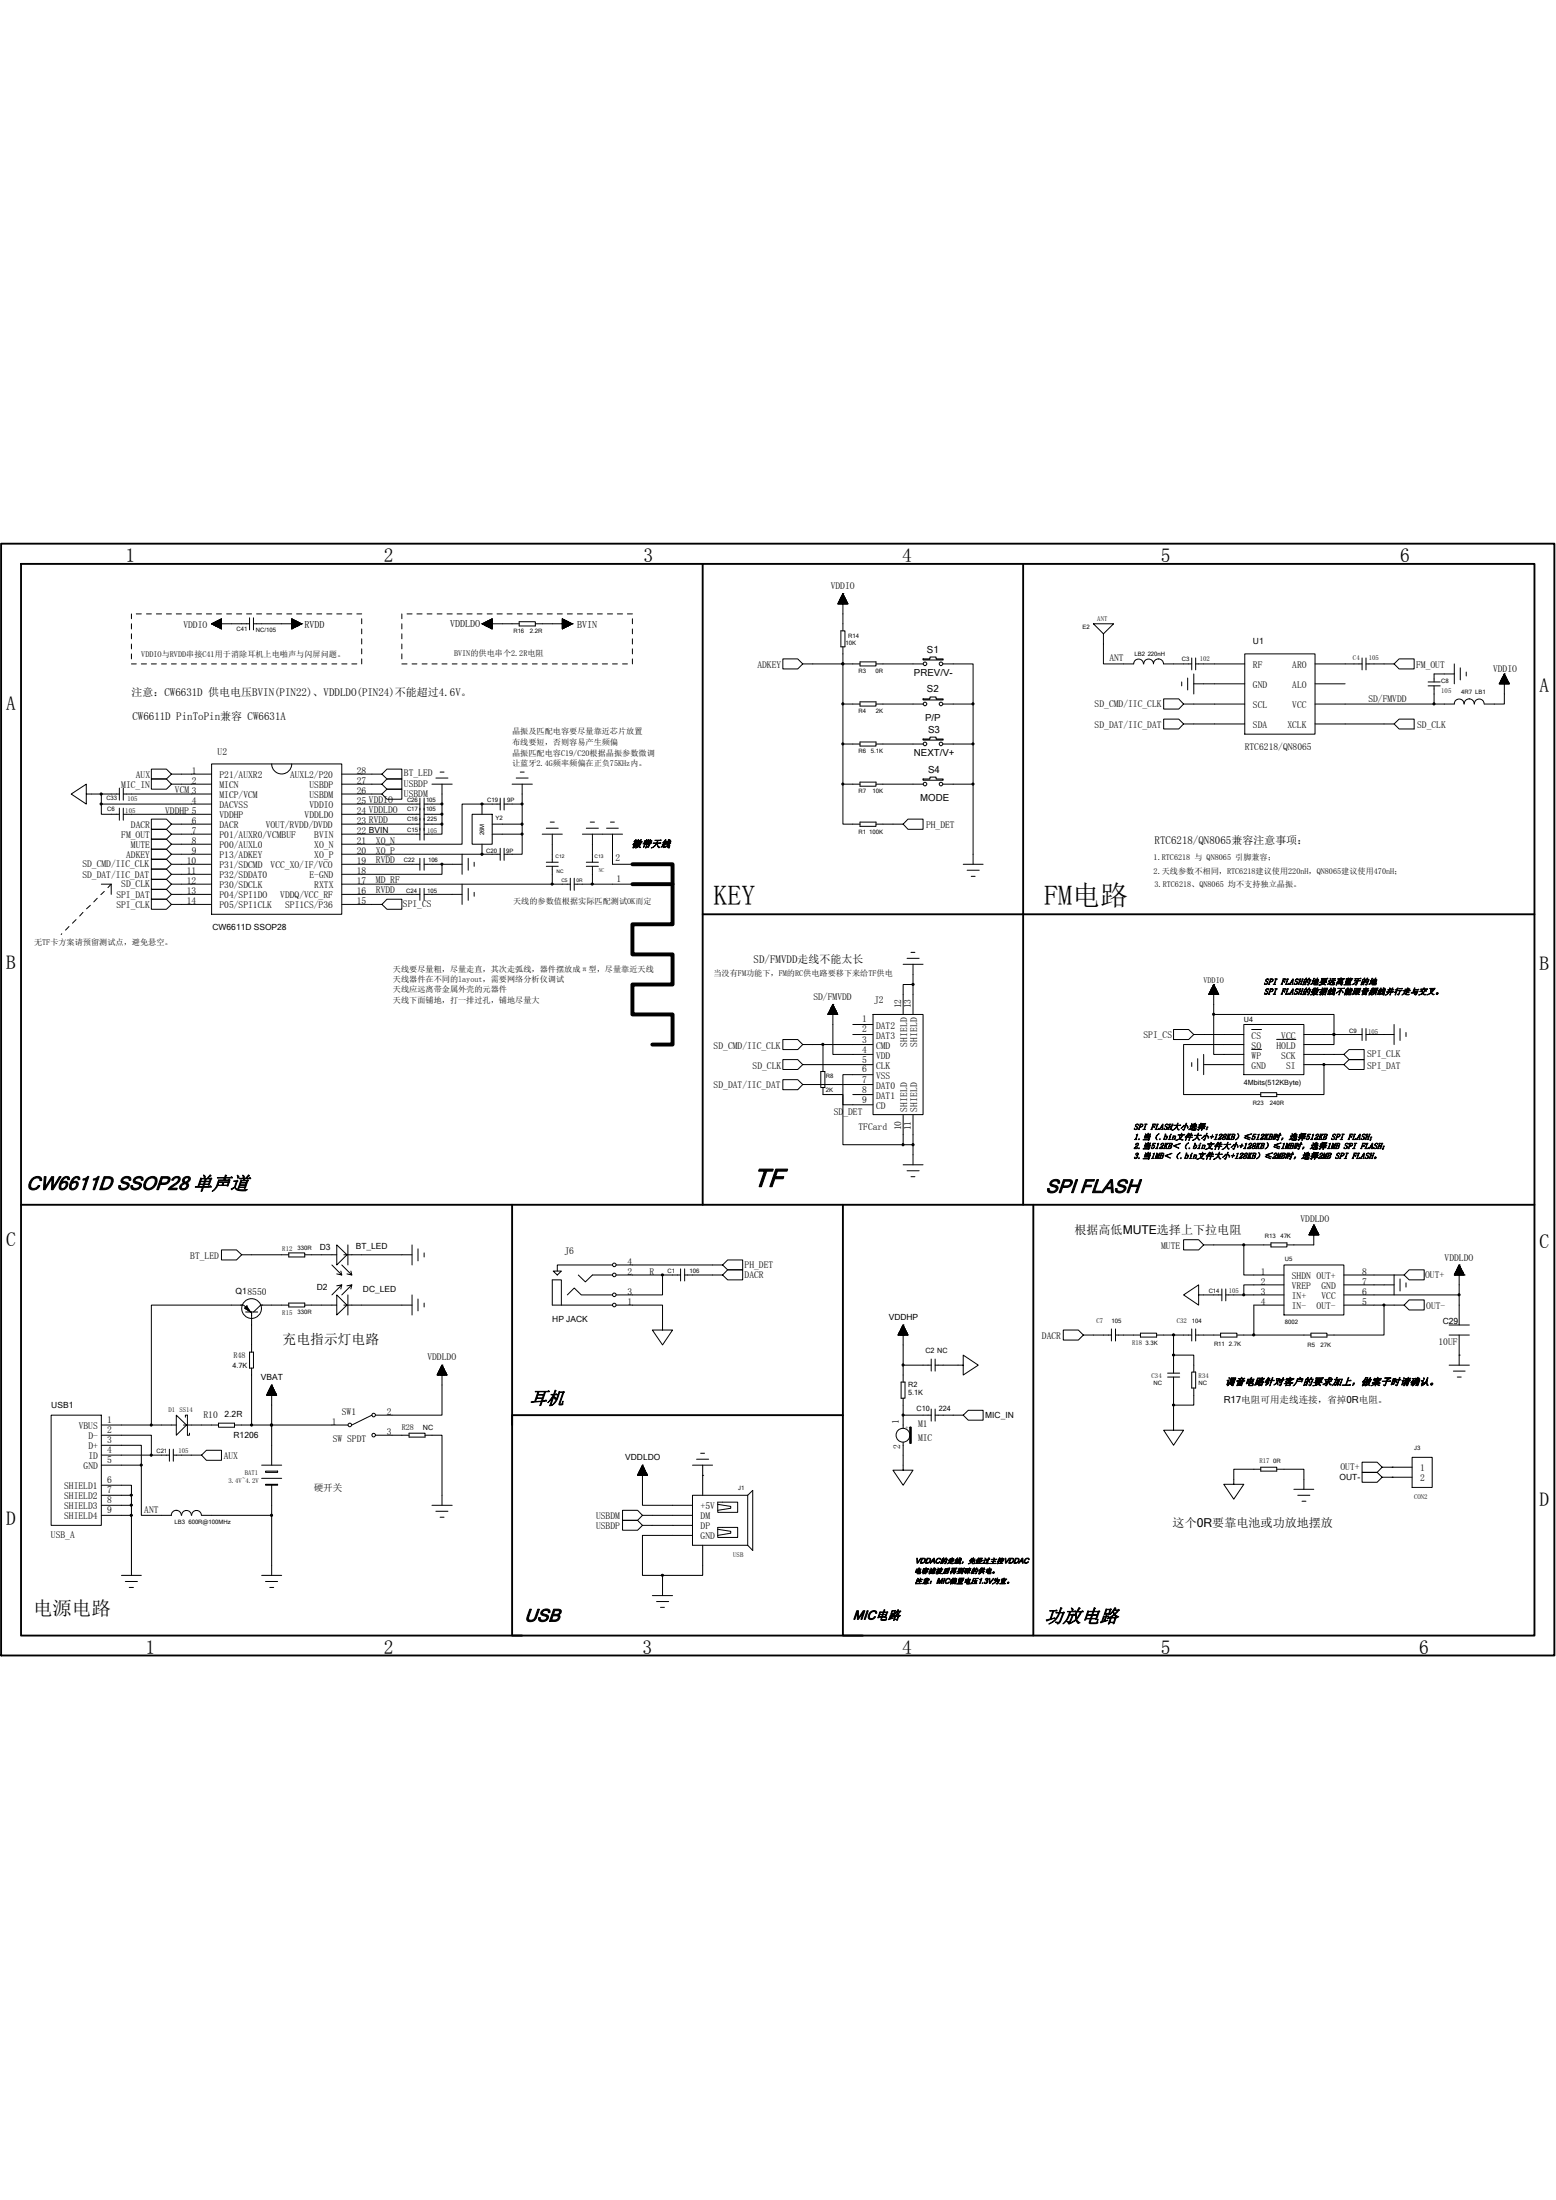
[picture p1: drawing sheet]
<svg xmlns="http://www.w3.org/2000/svg" width="210mm" height="297mm" viewBox="0 0 210 297" stroke-linecap="round" stroke-linejoin="round" font-family="sans-serif">
<path d="M.1 73.4h209.7v150.1h-209.7zM2.8 76.1h204.3v144.7h-204.3zM94.8 76.1v86.6M138.1 76.1v86.6M94.8 123.4h112.3M2.8 162.7h204.3M69.1 162.7v58.1h1.4M113.7 162.7v58.1h2.8M139.4 162.7v58.1M113.7 191.1h-44.6v1.3" fill="none" stroke="#000" stroke-width=".25"/>
<g fill="none" stroke="#000" stroke-width=".13">
<path d="M17.7 82.9v.6M17.7 84.2v.7M17.7 85.6v.7M17.7 87v.6M17.7 88.3v.7M17.7 89.6h.7M18.4 82.9h.7M19.1 89.6h.7M19.8 82.9h.6M20.4 89.6h.7M21.1 82.9h.7M21.8 89.6h.7"/>
<path d="M22.5 82.9h.6M23.1 89.6h.7M23.8 82.9h.7M24.5 89.6h.7M25.2 82.9h.6M25.8 89.6h.7M26.5 82.9h.7M27.2 89.6h.7M27.9 82.9h.7M28.6 84.2h1.3M28.6 84.2h.1M28.6 89.6h.6"/>
<path d="M28.6 84.2v.1h1.3M28.7 84.3h1.2M28.7 84.2v.1M28.8 84.4h1.1M28.8 84.1v.2M28.9 84.5h1M28.9 84.1v.3M29 84.5h.9M29 84v.5M29.1 83.9v.7h.8M29.2 82.9h.7M29.2 83.9v.7"/>
<path d="M29.3 84.6h.6M29.4 83.8v.8M29.4 84.7h.5M29.5 83.8v.9M29.5 84.7h.4M29.6 83.7v1M29.6 84.8h.3M29.7 83.7v1.1M29.8 83.6v1.3M29.8 84.9h.1M29.9 84.1h-1.2v.2M29.9 84.1h-1v.3"/>
<path d="M29.9 84.2h-1.2v.1M29.9 84h-.9v.5M29.9 83.9h-.8v.6M29.9 83.9h-.7v.7M29.9 83.8h-.6v.8M29.9 83.8h-.4v.9M29.9 83.8h-.5v.9M29.9 83.7h-.3v1.1M29.9 83.7h-.2v1.1h.2M29.9 83.6l-.1 1.3M29.9 83.5v1.4M29.9 89.6h.7"/>
<path d="M30.6 82.9h.6M31.2 89.6h.7M31.9 82.9h.7M32.6 89.6h.7M33.3 82.9h.7M33.7 84.2h-5.1l1.3 .7v-1.4l-1.3 .7M33.7 83.4v1.6M34 89.6h.6M34.2 84.2h6.5l-1.3 .7v-1.4l1.3 .7M34.2 83.4v1.6M34.6 82.9h.7M35.3 89.6h.7"/>
<path d="M36 82.9h.7M36.7 89.6h.6M37.3 82.9h.7M38 89.6h.7M38.7 82.9h.7M39.4 84.2h1.3M39.4 84.5h.8M39.4 84.9h.1M39.4 84.8h.1M39.4 84.8h.2M39.4 84.7h.4M39.4 84.7h.5"/>
<path d="M39.4 83.8h.6v.8h-.6M39.4 84.5h.9M39.4 84.4h1M39.4 84.3h1.2M39.4 84.2h1.2v.1M39.4 84.1h1.1v.2M39.4 84.1h1v.3M39.4 84h.9v.5M39.4 83.9h.8v.6M39.4 83.9h.6v.7M39.4 83.8h.5v.9M39.4 83.8h.4v.9"/>
<path d="M39.4 83.7h.2v1.1M39.4 89.6h.6M39.4 83.7h.1v1.1M39.4 83.6v1.3M39.4 83.5v1.4M39.5 83.6v1.3M39.6 83.7v1.1M39.7 83.7v1M39.8 83.8v.9M39.9 83.8v.8M40 83.9v.7M40 82.9h.7"/>
<path d="M40.1 83.9v.7h-.7M40.2 84v.5M40.3 84.1v.3M40.4 84.1v.2M40.6 84.2v.1M40.7 84.2v.1h-1.3M40.7 89.6h.7M40.7 84.2h.1M41.4 82.9h.7M42.1 89.6h.7M42.8 82.9h.6M43.4 89.6h.7"/>
<path d="M44.1 82.9h.7M44.8 89.6h.6M45.4 82.9h.7M46.1 89.6h.7M46.8 82.9h.7M47.5 89.6h.7M48.2 82.9h.6M48.8 83.5v.7M48.8 84.9v.7M48.8 86.3v.7M48.8 87.6v.7M48.8 89v.6"/>
<path d="M54.2 89.6h.7M54.2 82.9v.6M54.2 84.2v.7M54.2 85.6v.7M54.2 87v.6M54.2 88.3v.7M54.9 82.9h.7M55.6 89.6h.7M56.3 82.9h.7M57 89.6h.6M57.6 82.9h.7M58.3 89.6h.7"/>
<path d="M59 82.9h.6M59.6 89.6h.7M60.3 82.9h.7M61 89.6h.7M61.7 82.9h.7M62.4 89.6h.6M63 82.9h.7M63.7 89.6h.7M64.4 82.9h.6M65 89.6h.7M65 84.2h1.4M65 84.2h.1"/>
<path d="M65.1 84.2v.1h1.3M65.2 84.3h1.2M65.2 84.2v.1M65.3 84.4h1.1M65.3 84.1v.2M65.4 84.1v.3M65.4 84.5h1M65.6 84v.5M65.6 84.5h.8M65.7 83.9v.7h.7M65.7 82.9h.7M65.8 83.9v.7"/>
<path d="M65.8 84.6h.6M65.9 83.8v.8M65.9 84.7h.5M66 83.8v.9M66.1 83.7v1M66.1 84.8h.3M66.2 83.7v1.1M66.2 84.8h.2M66.3 83.6v1.3M66.3 84.9h.1M66.4 83.5v1.4M66.4 89.6h.7"/>
<path d="M66.4 84.2h-1.2v.1M66.4 84.1h-1.1v.2M66.4 84.1h-1v.3M66.4 84h-.9v.5M66.4 83.9h-.8v.6M66.4 83.9h-.7v.7M66.4 83.8h-.6v.8M66.4 83.8h-.5v.9M66.4 83.8h-.4v.9h.4M66.4 83.7h-.3v1.1M66.4 83.7h-.1v1.1M66.4 83.6v1.3"/>
<path d="M67.1 82.9h.7M67.8 89.6h.6M68.4 82.9h.7M69.1 89.6h.7M69.8 82.9h.7M70.1 84.2h-5.1l1.4 .7v-1.4l-1.4 .7M70.1 83.9h2.1v.6h-2.1zM70.5 89.6h.6M71.1 82.9h.7M71.8 89.6h.7M72.2 84.2h5l-1.3 .7v-1.4l1.3 .7M72.5 82.9h.7"/>
<path d="M73.2 89.6h.7M73.9 82.9h.6M74.5 89.6h.7M75.2 82.9h.7M75.9 89.6h.7M75.9 84.2h1.3M75.9 84.5h.8M75.9 84.9h.1M75.9 84.8h.2M75.9 84.8h.3M75.9 83.8h.4v.9h-.4M75.9 84.7h.5"/>
<path d="M75.9 84.6h.6M75.9 84.5h1M75.9 84.4h1.1M75.9 84.3h1.2M75.9 84.2h1.2v.1M75.9 84.1h1.1v.2M75.9 84.1h1v.3M75.9 84h.9v.5M75.9 83.9h.8v.6M75.9 83.9h.7v.7M75.9 83.8h.6v.8M75.9 83.8h.4v.9"/>
<path d="M75.9 83.7h.3v1.1M75.9 83.7h.2v1.1M75.9 83.6v1.3M75.9 83.5v1.4M76 83.6v1.3M76.1 83.7v1.1M76.2 83.7v1M76.3 83.8v.9M76.4 83.8v.8M76.5 83.9v.7M76.6 82.9h.6M76.6 83.9v.7h-.7"/>
<path d="M76.7 84v.5M76.9 84.1v.3M77 84.1v.2M77.1 84.2v.1M77.2 84.2v.1h-1.3M77.2 89.6h.7M77.2 84.2h.1M77.9 82.9h.7M78.6 89.6h.6M79.2 82.9h.7M79.9 89.6h.7M80.6 82.9h.7"/>
<path d="M81.3 89.6h.7M82 82.9h.7M82.7 89.6h.6M83.3 82.9h.7M84 89.6h.7M84.7 82.9h.6M85.3 83.5v.7M85.3 84.9v.7M85.3 86.3v.7M85.3 87.6v.7M85.3 89v.6M108.3 89.6l-.6-.6h-2.1v1.3h2.1l.6-.7h7.8"/>
<path d="M113.1 81.5h1.3M113.1 81.4v.1M113.1 81.4h1.3M113.2 81.3v.2M113.2 81.4h1.2v.1M113.2 81.3h1.1M113.2 81.2v.3M113.2 81.3h1.1v.2M113.2 81.2h1.1M113.3 81.5v-.3h.9v.3M113.3 81.1h.9M113.3 81v.5"/>
<path d="M113.3 81h.9v.5M113.3 81h.9M113.4 80.9v.6M113.4 80.9h.7v.6M113.4 80.9h.7M113.4 80.8h.7v.7M113.5 80.6v.9M113.5 80.7h.5v.8M113.5 85.2h.5v2.1h-.5zM113.5 80.6h.5M113.5 80.5v1M113.5 80.6h.5v.9"/>
<path d="M113.6 80.5h.3M113.6 80.5v1M113.6 80.5h.3v1M113.6 80.3v1.2M113.6 80.4h.3v1.1M113.7 80.3h.1M113.7 80.2v1.3M113.7 80.3h.1v1.2M113.7 80.2h.1M113.7 80.2l.7 1.3h-1.3l.6-1.3v5M113.7 95.1h2.4M113.7 87.3v13.2"/>
<path d="M114 80.8h-.6v.7M116.1 89.4h2.1v.5h-2.1zM116.1 94.8h2.1v.5h-2.1zM118.2 89.6h6.4M118.2 95.1h6.4M124.6 89h.9v-.3h.8v.3h1v.1h-2.7zM124.6 99.8h.9v-.3h.8v.3h1v.1h-2.7zM124.6 94.4h.9v-.3h.8v.3h1v.1h-2.7zM127.3 89.6h4v5.5M127.3 95.1h4v5.4M147.6 84.2h2.7l-1.4 1.4zM148.9 85.6v4h4.1"/>
<path d="M153 89.6a.66 .66 0 0 1 .6-.6 .66 .66 0 0 1 .7 .6M156.3 89a.62 .62 0 0 0-.6 .6 .66 .66 0 0 0-.7-.6 .66 .66 0 0 0-.7 .6M156.3 89a.68 .68 0 0 1 .7 .6M157 89.6h3.8M159.5 92.1v.5M159.7 95.1l-.6 .6h-2.1v-1.3h2.1l.6 .7h8.3M159.7 97.7l-.6-.6h-2.1v1.3h2.1l.6-.7h8.3M160.3 91.5v1.7M160.8 88.8v1.6M161.1 91v2.7M161.4 89.6h6.6M161.4 88.8v1.6"/>
<path d="M168 88.3h9.5v10.8h-9.5zM168 92.3h-6.9M177.5 97.7h10.6l.7 .7h2v-1.3h-2l-.7 .6M177.5 89.6h6.3M177.5 92.3h4M183.8 88.8v1.6M184.3 88.8v1.6M188.1 89.6l.7 .7h2v-1.3h-2l-.7 .6h-3.8M192.7 92.6h1.7M192.7 92.1h1.7M193.5 95.1h2.8M193.5 92.6v2.5h-16"/>
<path d="M196.3 91h-2.8v1.1M196.3 89.6v2.7M196.3 95a.66 .66 0 0 1 .6-.6 .66 .66 0 0 1 .7 .7M197.1 90.2v1.6M197.9 90.7v.6M198.3 94.4a.68 .68 0 0 1 .6 .7M198.3 94.4a.62 .62 0 0 0-.7 .6M199 95a.66 .66 0 0 1 .6-.6 .66 .66 0 0 1 .7 .7M202.3 92.3h1.4h-1.3M202.4 92.2h1.2M202.4 92.1h1.2M202.5 92h1"/>
<path d="M202.5 91.9v.4M202.5 92h1v.3M202.5 91.9h1M202.6 91.8h.8M202.6 91.7v.6M202.6 91.8h.8v.5M202.6 91.7h.8M202.7 91.6v.7M202.7 91.7h.6v.6M202.7 91.6h.6M202.7 91.5v.8M202.7 91.5h.6v.8"/>
<path d="M202.8 91.5h.5M202.8 91.4v.9M202.8 91.4h.4v.9M202.8 91.4h.4M202.9 91.3v1M202.9 91.3h.3v1M202.9 91.3h.2M202.9 91.2v1.1M202.9 91.2h.2v1.1M202.9 91.2h.2M202.9 91v1.3M202.9 91.1h.2v1.2"/>
<path d="M203 91h.1M203 91v1.3M203 91l.7 1.3h-1.4l.7-1.3v4.1h-2.7M203.4 92.3v-.5h-.8v.5M203.5 92.3v-.2h-1v.2M203.6 92.3v-.1h-1.2v.1M11.6 107.2v1.4l-2-1.4 2-1.3v1.3h4.5M13.7 107.2v1.4h14.9M13.7 108.6v1.3h2.4M13.7 119.4h1.3M15 119.4l-.4 .4M15 119.4v1.4"/>
<path d="M16.1 106.4v1.6M16.1 109.1v1.6M16.6 107.2h12M16.6 106.4v1.6M16.6 109.1v1.6M16.6 109.9h12M23.1 112.6l-.6-.6h-2.1v1.3h2.1l.6-.7h5.5M23.1 119.4l-.6-.7h-2.1v1.4h2.1l.6-.7h5.5M23.1 111.3l-.6-.7h-2.1v1.4h2.1l.6-.7h5.5M23.1 118l-.6-.7h-2.1v1.4h2.1l.6-.7h5.5M23.1 116.7l-.6 .6h-2.1v-1.3h2.1l.6 .7h5.5M28.6 103.1h17.5v20.3h-17.5z"/>
<path d="M28.6 105.9h-5.5l-.6 .7h-2.1v-1.4h2.1l.6 .7M28.6 114h-5.5l-.6 .7h-2.1v-1.4h2.1l.6 .7M28.6 104.5h-5.5l-.6 .7h-2.1v-1.4h2.1l.6 .7M28.6 115.3h-5.5l-.6 .7h-2.1v-1.3h2.1l.6 .6M36.7 103.1a1.34 1.34 0 0 0 1.3 1.4 1.34 1.34 0 0 0 1.4-1.4M46.1 107.2h5.4l.7-.6h2v1.3h-2l-.7-.7M46.1 105.9h5.4l.7-.7h2v1.4h-2l-.7-.7M46.1 104.5h5.4l.7 .7h2v-1.4h-2l-.7 .7M56.7 107.8v5.6M56.7 115.9v1.6M56.7 120v1.6M56.7 111.3h-10.6"/>
<path d="M56.7 112.6h-10.6M56.7 108.6h-10.6M56.7 116.7h-10.6M56.7 109.9h-10.6M57.2 107.8v5.6M57.2 115.9v1.6M57.2 120v1.6M58.3 105.9h2.7M58.8 105.1h1.7M59.4 104.2h.5M59.6 105.9v4M59.6 116.7h-2.4"/>
<path d="M59.6 109.9h-2.4M59.6 111.3v1.3h-2.4M59.6 109.9v1.4h-2.4M59.6 108.6h-2.4M62.4 115.3v2.7M62.4 119.4v2.7M62.4 116.7h-2.8v1.3h-13.5M63.2 115.9v1.6M63.2 120v1.6M63.7 109.9h2.7v4.1h-2.7zM64 116.4v.6M65 108.6h-2.6v5.4h-16.3"/>
<path d="M65 115.3h.1M65 108.6v1.3M65 114v1.3M65 108.6h2.5M67.5 107.8v1.6M67.5 114.5v1.7M67.5 115.3h-21.4M68 108.6h2.5M68 107.8v1.6M68 114.5v1.7M69.1 105.9h2.7M69.7 105.1h1.6"/>
<path d="M70.2 104.2h.5M70.5 105.9v6.7M70.5 111.3h-4.1M70.5 112.6h-4.1M70.5 112.6v2.7h-2.5M73.2 112.6h2.7M73.7 111.8h1.6M73.7 116.4h1.6M73.7 117h1.6M74.3 111h.5M74.5 112.6v3.8M74.5 119.4h-28.4"/>
<path d="M74.5 117v2.4h2.5M77 118.6v1.6M77.5 119.4h7.8M77.5 118.6v1.6M79.1 111.8h1.7M79.1 116.4h1.7M79.1 117h1.7M79.7 111h.5M79.9 112.6v3.8M79.9 117v2.4M81.9 111.8h1.5M82.4 111h.5"/>
<path d="M82.7 112.6v4.1h2.6M84 112.6h-5.4M113.7 100.5v10.8h2.4M113.7 105.9h2.4M113.7 100.5h2.4M116.1 100.2h2.1v.5h-2.1zM116.1 105.6h2.1v.6h-2.1zM116.1 111h2.1v.6h-2.1zM118.2 111.3h3.7l.6 .7h2.1v-1.4h-2.1l-.6 .7M118.2 105.9h6.4M118.2 100.5h6.4M124.6 105.2h.9v-.3h.8v.3h1v.1h-2.7z"/>
<path d="M127.3 100.5h4v5.4M130 116.7h2.7M130.5 117.5h1.6M131.1 118.3h.5M131.3 105.9v10.8M131.3 105.9h-4M8.3 126.1v.1M9.3 125.1l-.5 .5M10.3 124.2l-.5 .5M11.2 123.2l-.4 .5M12.2 122.2l-.5 .5M13.1 121.3l-.4 .5"/>
<path d="M14.1 120.4l-.5 .4M28.6 120.8h-5.5l-.6-.7h-2.1v1.3h2.1l.6-.6M28.6 122.1h-5.5l-.6-.7h-2.1v1.4h2.1l.6-.7M46.1 122.1h5.4l.7 .7h2v-1.4h-2l-.7 .7M56.7 120.8h-10.6M62.4 120.8h-5.2M64 120.5v.5M111.7 137h1.4M111.7 136.9v.1M111.7 136.9l1.3 .1M111.8 136.9h1.2M111.8 136.8v.2"/>
<path d="M111.8 136.8h1.2v.2M111.8 136.8h1.2M111.9 136.7v.3M111.9 136.7h1v.3M111.9 136.7h1M111.9 137v-.4h1v.4M112 136.5h.9M112 137v-.5h.8v.5M112 136.4h.8M112 137v-.6h.8v.6M112 136.3h.8M112.1 136.2v.8"/>
<path d="M112.1 136.3h.6v.7M112.1 136.2h.6M112.1 136.1v.9M112.1 136.2h.5v.8M112.1 136.1h.5M112.2 136v1M112.2 136h.4v1M112.2 136h.4M112.2 135.9v1.1M112.2 136h.3v1M112.3 135.9h.2M112.3 135.8v1.2"/>
<path d="M112.3 135.8h.2v1.2M112.3 135.8h.2M112.4 135.7v1.3M112.4 135.7h.1v1.3M112.4 135.7h.1M112.4 135.6v1.4M112.4 135.6h.1M112.4 135.6l.7 1.4h-1.4l.7-1.4v6.8h5.4M115.1 139.7h2.7M115.1 138.3h2.7M117.8 137h6.8v13.5h-6.8zM121.9 130.2h2.7"/>
<path d="M121.9 137v-4.1h1.3v4.1M122.4 129.4h1.6M122.9 128.6h.6M123.2 130.2v2.7M161.1 139.7l-.7-.7h-2v1.4h2l.7-.7h6.8M163.2 134.2h1.2M163.2 134.3v-.2h1.2v.2M163.2 134h1.1M163.3 134.3v-.3h1v.3M163.3 133.9h1M163.3 134.3v-.4h1v.4M163.3 133.8h1"/>
<path d="M163.4 133.8v.5M163.4 133.8h.8v.5M163.4 133.7h.8M163.4 133.7v.6M163.4 133.7h.8v.6M163.4 133.6h.7M163.4 133.5v.8M163.4 133.6h.7v.7M163.5 133.5h.6M163.5 133.5h.6v.8M163.6 133.3v1M163.6 133.4h.4v.9"/>
<path d="M163.6 133.3h.4M163.6 133.2v1.1M163.6 133.2h.3v1.1M163.7 133.2h.2M163.7 133.1h.2v1.2M163.7 133h.1v1.3M163.8 132.9v1.4M163.8 132.9h.1M163.8 132.9l.7 1.4h-1.4l.7-1.4v4.1M163.8 137v5.4h4.1M163.8 137h16.2v2.7M163.8 133l-.1 1.3"/>
<path d="M163.9 133.1h-.2v1.2M164 133.4h-.5v.9M164.5 134.3h-1.4h1.3M167.9 138.3h8.1v6.8h-8.1zM168.9 139h1.3M176 139.7h4M180 139.7v1.3h-4M183.8 139.7h-3.8M183.8 138.9v1.6M184.3 139.7h3.8M184.3 138.9v1.6M188.1 138.3v2.7"/>
<path d="M188.9 138.9v1.6M189.7 139.4v.6M110.8 144.7h.5v2.1h-.5zM111.1 141v3.7M111.1 146.8v1h2.6v1.4h4.1M115.1 147.8h2.7M117.8 141h-9.5l-.6 .7h-2.1v-1.3h2.1l.6 .6M117.8 143.7h-9.5l-.6 .7h-2.1v-1.3h2.1l.6 .6M117.8 146.4h-9.5l-.6 .7h-2.1v-1.3h2.1l.6 .6M117.8 145.1h-4.1v9.5h8.2M121.9 157.3h2.7M121.9 154.6h1.3"/>
<path d="M121.9 150.5v4.1M122.4 158.1h1.6M122.9 158.9h.6M123.2 150.5v6.8M160.8 143.5v.5M161.6 142.9v1.6M162.4 142.4v2.7M167.9 141h-8.2v6.8h10.4M167.9 143.7h-5.5M168.9 141.7h1.3M170.1 147.5h2.2v.6h-2.2zM172.3 140.3h2.6"/>
<path d="M178.7 143.7h.1M178.7 143.7v4.1h-6.4M181.4 143.7l.7-.6h2v1.3h-2l-.7-.7h-5.4M181.4 142.4l.7-.7h2v1.4h-2l-.7-.7h-5.4M33 176.6h.1M33 176.6h.4M33.1 177.1h1.7M33.1 176.4v.3M33.2 176.7h.3v.3M33.3 176.3l.5 .8-.8-.5zM33.3 176.3h.1M33.3 176.3v.5"/>
<path d="M33.4 176.5h-.3l-.2-.3h-12.5v16.2M33.4 176.9h.2M33.4 176.5v.4M33.6 177h.1M33.7 177v.1M33.8 177.1h.1M34 177.1v5.5M39 175.9h2.1v.6h-2.1zM39 169.2h2.1v.5h-2.1zM39 169.4h-6.4l-.7 .7h-2v-1.3h2l.7 .6M39 176.2h-3.8l-1 .9M41.1 176.2h4.3"/>
<path d="M41.1 169.4h4.3M44.8 170.8l1.3 1.3-.7-.1M45.4 173.6l.7-.1-1.3 1.3M45.4 174.8l1.4 1.4-1.4 1.3zM45.4 168.1l1.4 1.3-1.4 1.4zM46 171.6l.1 .5M46.1 170.8l1.4 1.3-.7-.1M46.1 173.5l-.1 .5M46.4 176.2h9.2M46.4 169.4h9.2M46.8 173.6l.7-.1-1.4 1.3M46.9 168.1v2.7"/>
<path d="M46.9 174.8v2.7M47.3 171.6l.2 .5M47.5 173.5l-.2 .5M55.6 168.1v2.7M55.6 174.8v2.7M56.4 168.6v1.6M56.4 175.4v1.6M57.2 169.2v.5M57.2 175.9v.6M74.7 171.6h1.1l-.6 .5zM75.8 176.2v-3.4h-1.3v3.4h8.2M76.6 174.8l.9-.9 .9 .9h4.3"/>
<path d="M78 172.1l1 1 .9-1h2.8M82.7 170.8h-7.5v.8M83.2 176.2h6.2v3.4h-1.4l1.4 2 1.4-2h-1.4M83.2 170.8h14.3l.7 .7h2v-1.4h-2l-.7 .7M83.2 172.1h8.6M89.4 172.1v2.7h-6.2M91.8 171.3v1.7M92.4 172.1h5.1l.7 .7h2v-1.3h-2l-.7 .6M92.4 171.3v1.7M121.3 180v.3M121.3 179.9h1.1M121.4 179.8v.5"/>
<path d="M121.4 179.9h1v.4M121.4 179.8h.9M121.5 179.7h.8M121.5 179.6h.7M121.5 179.6h.7v.7M121.6 179.4v.9M121.6 179.4h.5v.9M121.6 179.4h.5M121.6 179.3h.5v1M121.7 179.2v1.1M121.7 179.2h.3v1.1M121.7 179.2h.3"/>
<path d="M121.8 179.1h.2v1.2M121.8 178.9v1.4M121.8 179h.1v1.3M121.8 178.9h.1M121.9 178.9v1.4M121.9 178.9h.1M121.9 178.9l.6 1.4h-1.3l.7-1.4v7.7M121.9 179h-.1v1.3M122 179.3h-.3l-.1 1M122.2 179.5h-.6l-.1 .8M150 179.4v1.7M150.5 179.4v1.7"/>
<path d="M160.8 179.4v1.7M161.4 179.4v1.7M162.4 168.1l-.6-.7h-2.1v1.4h2.1l.6-.7h5.5v4h5.4M164.9 174.8h-3.1v1.4l-2.1-1.4 2.1-1.3v1.3M164.9 174v1.6M165.4 174.8h7.9M165.4 174v1.6M167.9 168.1h3.6M171.5 167.8h2.2v.6h-2.2zM173.3 170.8h8.1v6.7h-8.1zM173.3 176.2h-4.1v4.1h7.7M173.3 173.5h-5.4v1.3"/>
<path d="M176.7 166.6h1.2M176.7 166.7v-.1h1.2v.1M176.7 166.5h1.2M176.8 166.7v-.2h1.1v.2M176.8 166.4h1M176.8 166.7v-.4h1v.4M176.8 166.3h1M176.9 166.7v-.5h.9v.5M176.9 166.2h.8M177 166.7v-.6h.7v.6M177 166.1h.7M177 166h.6"/>
<path d="M177 166.7v-.8h.6v.8M177.1 165.9h.4M177.1 165.7h.4M177.1 166.7v-1h.4v1M177.2 165.7h.3M177.2 166.7v-1.1h.2v1.1M177.2 165.5h.2M177.3 165.4h.1M177.3 165.4v1.3M177.3 165.4l-.7 1.3h1.4l-.7-1.3v2.7h-3.6M177.4 165.5v1.2M177.4 165.5h-.2v1.2"/>
<path d="M177.5 165.8v.9M177.5 165.8h-.4v.9M177.6 166v.7M177.6 166h-.6v.7M178 166.7h-1.4h1.4M181.4 176.2h8.1l.7 .7h2v-1.4h-2l-.7 .7M186.8 176.2v4.1h-7.7M188.1 173.5h-6.7M188.1 172.1h1.4l.7 .7h2v-1.4h-2l-.7 .7M188.1 172.1v2.7M188.1 172.1h-6.7M188.9 172.7v1.6"/>
<path d="M189.7 173.2v.6M195.6 178.9h2.7M196.3 172.1h.1M196.3 172.1h1.3M196.3 172v.1M196.3 172h1.2v.1M196.3 172h1.2M196.3 171.9v.2M196.3 171.9h1.2v.2M196.4 171.9h1.1M196.4 171.8v.3M196.4 171.8h1v.3"/>
<path d="M196.4 171.8h1M196.4 172.1v-.4h1v.4M196.5 171.7h.9M196.5 171.6v.5M196.5 171.6h.8v.5M196.6 171.5h.7M196.6 171.5v.6M196.6 171.5h.7v.6M196.6 171.4h.6M196.6 171.4h.6v.7M196.7 171.3h.5v.8M196.7 171.1v1"/>
<path d="M196.7 171.2h.4v.9M196.8 171.1h.3M196.8 171v1.1M196.8 171h.3v1.1M196.8 171h.2M196.8 170.9v1.2M196.8 170.9h.2v1.2M196.8 170.9h.2M196.9 170.8v1.3M196.9 170.9l.1 1.2M196.9 170.8h.1M196.9 170.8l.7 1.3h-1.3l.6-1.3v8.1"/>
<path d="M196.9 174.8h-15.5M197.1 171.2h-.4v.9M197.2 171.3h-.5l-.1 .8M197.6 172.1h.1M6.9 191.1h6.8v14.9h-6.8zM13.7 195.1h5.4v2.7M13.7 193.8h6.7v2.7h-6.7M13.7 192.4h10.1M19.1 197.8h-5.4M19.1 197.8v6.8h4M20.4 196.5h2.5M22.9 195.7v1.6"/>
<path d="M23.4 195.7v1.6M23.8 191.1l1.4 1.3-1.4 1.4zM24.8 192.4h4.7M25 191.3v-.2h.3v2.7h.3v-.3M27.2 196.5l.7-.7h2v1.4h-2l-.7-.7h-3.8M29.5 192.2h2.1v.5h-2.1zM31.6 192.4h15.3M33.7 182.6h.5v2.1h-.5zM34 184.7v7.7M35.3 197.8h2.7M35.3 199.6h2.7M35.8 198.6h1.7v.2h-1.7z"/>
<path d="M36 188.4h1.3M36 188.3v.1M36 188.3l1.3 .1M36 188.3h1.3M36.1 188.4v-.2h1.2v.2M36.1 188.2h1.1M36.1 188.1v.3M36.1 188.1h1.1v.3M36.2 188h1M36.2 188v.4M36.2 188h.9v.4M36.2 187.9h.9"/>
<path d="M36.2 187.8v.6M36.2 187.9h.9v.5M36.2 187.8h.9M36.3 187.7v.7M36.3 187.8h.7v.6M36.3 187.7h.7M36.3 187.7h.7v.7M36.3 187.6v.8M36.4 187.6h.6M36.4 187.5v.9M36.4 187.6h.5v.8M36.4 187.5h.5"/>
<path d="M36.4 187.5h.5v.9M36.4 187.4v1M36.5 187.4h.4M36.5 187.3h.3v1.1M36.5 187.3v1.1M36.5 187.3h.3M36.6 187.2h.2v1.2M36.6 187.1h.1v1.3M36.7 192.4h.1M36.7 187h.1M36.7 187v1.4M36.7 187l.6 1.4h-1.3l.7-1.4v10.8"/>
<path d="M36.7 187.1l-.1 1.3M36.7 187.2h-.1v1.2M50.2 191.1l-2.7 1.3M50.7 193.8h4.5M55.2 193.5h2.2v.5h-2.2zM57.4 193.8h2.2v9.4M59 185.6l1.3 .1M59 185.5h1.3M59.1 185.5v.2M59.1 185.5h1.2v.2M59.1 185.5h1.1M59.1 185.7v-.3h1.1v.3"/>
<path d="M59.1 185.3h1.1M59.2 185.3v.4M59.2 185.3h1v.4M59.2 185.2h.9M59.2 185.7v-.5h.9v.5M59.2 185.1h.8M59.3 185v.7M59.3 185.1h.7v.6M59.3 185h.7M59.3 184.9v.8M59.3 185h.7v.7M59.4 184.9h.5"/>
<path d="M59.4 184.8v.9M59.4 184.8h.5v.9M59.4 184.8h.5M59.4 184.7h.5v1M59.5 184.6h.3v1.1M59.5 184.5h.3v1.2M59.6 184.4v1.3M59.6 184.4h.1v1.3M59.6 184.4h.1M59.6 184.3v1.4M59.6 184.3h.1M59.6 184.3l.7 1.4h-1.3l.6-1.4v6.8h-8.9"/>
<path d="M59.8 184.5h-.2l-.1 1.2M59.8 184.6h-.3v1.1M59.8 184.7h-.3l-.1 1M86 199.2h1.4M86.1 199.2h1.3M86.1 199.1h1.2M86.1 199.2v-.2h1.2v.2M86.1 199h1.2M86.2 199.2v-.3h1v.3M86.2 198.9h1M86.2 199.2v-.4h1v.4M86.2 198.8h.9"/>
<path d="M86.3 199.2v-.5h.8v.5M86.3 198.6h.8M86.3 199.2v-.6h.8v.6M86.3 198.5h.8M86.4 198.4h.6v.8M86.5 198.3h.5M86.5 199.2v-1h.4v1M86.5 198.2h.4M86.6 198.1h.2M86.6 198h.2M86.6 199.2v-1.2h.1v1.2M86.7 197.9h.1"/>
<path d="M86.7 197.8v1.4M86.7 197.8h.1M86.7 197.8l-.7 1.4h1.4l-.7-1.4v5.4h6.8M86.8 198v1.2M86.8 198.1h-.2v1.1M86.9 198.1v1.1M86.9 198.2h-.3v1M87 198.4v.8M87 198.4h-.6v.8M87 198.5h-.6v.7M93.5 197.8h2.7M94 197h1.6"/>
<path d="M94.6 196.2h.5M94.8 199.2h.1M94.8 197.8v4.1M121.2 180.3h1.3M121.2 180.2v.1M121.2 180.2l1.3 .1M121.2 180.1h1.3M121.3 180.1v.2M121.3 180.1h1.1v.2M121.3 180h1.1M121.3 180h1.1v.3M121.4 180.3v-.5h.9v.5"/>
<path d="M121.5 180.3v-.6h.7v.6M121.6 186.6h.5v2.2h-.5zM121.9 184.3h3.8M121.9 191.1h3.8M121.9 194.7v3.8h-1.4l1.4 2 1.3-2h-1.3M121.9 188.8v4M122.8 192.7h.1v2.2h-.1zM122.8 194.7h.1M122.8 194.6h.1M122.8 194.4h.1M122.8 194.3h.1M122.8 194.2h.1"/>
<path d="M122.8 194h.1M122.8 193.9h.1M122.8 193.8h.1M122.8 193.6h.1M122.8 193.5h.1M122.8 193.4h.1M122.8 193.2h.1M122.8 193.1h.1M122.8 193h.1M122.8 192.8h.1M125.7 183.5v1.6M125.7 190.2v1.7"/>
<path d="M126.2 183.5v1.6M126.2 190.2v1.7M126.2 191.1h3.8l.7 .6h2v-1.3h-2l-.7 .7M126.2 184.3h3.8v1.4l2-1.4-2-1.3v1.3M146.2 180.3l-.7-.7h-2v1.3h2l.7-.6h3.8M150.5 180.3h3.4M153.9 180h2.2v.5h-2.2zM156.1 180.3h4.7M157.6 185.4h1.6M157.6 185.9h1.6M158.4 180.3v2.7h2.7v2.3M158.4 189.7v3.4h-1.4l1.4 2 1.3-2h-1.3"/>
<path d="M158.4 183v2.4M158.4 185.9v3.8h2.7v-2.3M160.8 185.3h.6v2.1h-.6zM161.4 180.3h3.3M164.7 180h2.2v.5h-2.2zM169.2 180.3h-2.3M170.1 198.1h2.2v.5h-2.2zM170.1 198.4h-3.6v2h-1.4l1.4 2 1.4-2h-1.4M172.3 198.4h3.7v2.7M176.9 180h2.2v.5h-2.2zM186.5 198.1l-.7-.7h-2v1.4h2l.7-.7h1.4M186.5 199.5l-.7-.7h-2v1.3h2l.7-.6h1.4"/>
<path d="M187.9 198.1h.1M187.9 199.5h.1M187.9 198.1h2.7M187.9 199.5h2.7M190.6 196.8h2.7v4h-2.7zM195.6 184.3h2.7M195.6 180.3h2.7M196.1 185.1h1.6M196.7 185.9h.5M196.9 183h.1M196.9 180.3v4M13.7 200.5h4v1.4"/>
<path d="M13.7 201.9h4v1.3M13.7 203.2h4v1.4h-4M16.4 212.7h2.7M16.9 213.5h1.6M17.4 214.3h.6M17.7 204.6v8.1M23.8 203.9a.68 .68 0 0 1 .7 .7M23.8 203.9a.62 .62 0 0 0-.7 .7M24.5 204.6a.66 .66 0 0 1 .7-.7 .66 .66 0 0 1 .6 .7M25.9 204.6a.66 .66 0 0 1 .6-.7 .66 .66 0 0 1 .7 .7h9.5v8.1M35.3 212.7h2.7M35.8 200.4h1.7v.1h-1.7z"/>
<path d="M35.8 213.5h1.7M36.4 214.3h.5M36.7 200.5v4.1M58.3 203.2h2.7M58.8 204h1.7M59.4 204.9h.5M88 215.4h2.8M88.6 216.2h1.6M89.1 217h.6M89.4 212.7v2.7M93.5 201.9h7.4l.7-.7v8.1l-.7-.7h-7.4zM93.5 204.6h-6.8l-.7 .7h-2v-1.4h2l.7 .7"/>
<path d="M93.5 206h-6.8l-.7 .6h-2v-1.3h2l.7 .7M93.5 207.3h-6.8v5.4h2.7M94.8 208.6v4.1h-5.4M96.9 202.8h2.6v1.4h-2.6zM96.9 206.2h2.6v1.4h-2.6zM96.9 203.1l1.7 .3v.2l-1.7 .3M96.9 206.5l1.7 .3v.2l-1.7 .3M100.9 201.9v6.7M174.6 201.1h2.7M175.1 201.9h1.7M175.7 202.7h.5"/>
<circle cx="124.8" cy="95" r=".24"/>
<circle cx="124.8" cy="89.6" r=".24"/>
<circle cx="127" cy="89.6" r=".24"/>
<circle cx="127" cy="95" r=".24"/>
<circle cx="124.8" cy="100.4" r=".24"/>
<circle cx="124.8" cy="105.9" r=".24"/>
<circle cx="127" cy="105.9" r=".24"/>
<circle cx="127" cy="100.4" r=".24"/>
<circle cx="34" cy="176.7" r="1.33"/>
<circle cx="82.9" cy="172.1" r=".24"/>
<circle cx="82.9" cy="174.8" r=".24"/>
<circle cx="82.9" cy="176.2" r=".24"/>
<circle cx="82.9" cy="170.8" r=".24"/>
<circle cx="47.2" cy="192.4" r=".24"/>
<circle cx="50.4" cy="191.1" r=".24"/>
<circle cx="50.4" cy="193.8" r=".24"/>
<circle cx="121.9" cy="193.8" r=".93"/>
</g>
<path d="M85.3 116.7h5.5v8.1h-5.5v4.1h5.5v4h-5.5v4.1h5.5v4h-2.8M85.3 119.4h5.5" fill="none" stroke="#000" stroke-width=".53"/>
<g fill="#000" stroke="#000" stroke-width=".13">
<path d="M113.6 94.9h.2v.2h-.2z" fill-rule="evenodd"/>
<path d="M113.6 89.5h.2v.2h-.2z" fill-rule="evenodd"/>
<path d="M113.6 89.5h.2v.2h-.2z" fill-rule="evenodd"/>
<path d="M131.2 94.9h.2v.2h-.2z" fill-rule="evenodd"/>
<path d="M193.4 94.9h.2v.2h-.2z" fill-rule="evenodd"/>
<path d="M13.5 108.4h.3v.2h-.3z" fill-rule="evenodd"/>
<path d="M59.5 109.8h.2v.2h-.2z" fill-rule="evenodd"/>
<path d="M59.5 111.2h.2v.2h-.2z" fill-rule="evenodd"/>
<path d="M59.5 116.6h.2v.2h-.2z" fill-rule="evenodd"/>
<path d="M59.5 108.4h.2v.2h-.2z" fill-rule="evenodd"/>
<path d="M64.9 108.4h.2v.2h-.2z" fill-rule="evenodd"/>
<path d="M70.3 112.5h.2v.2h-.2z" fill-rule="evenodd"/>
<path d="M70.3 111.2h.2v.2h-.2z" fill-rule="evenodd"/>
<path d="M70.3 108.4h.2v.2h-.2z" fill-rule="evenodd"/>
<path d="M74.4 119.3h.2v.2h-.2z" fill-rule="evenodd"/>
<path d="M79.8 119.3h.2v.2h-.2z" fill-rule="evenodd"/>
<path d="M113.6 100.3h.2v.2h-.2z" fill-rule="evenodd"/>
<path d="M113.6 105.8h.2v.2h-.2z" fill-rule="evenodd"/>
<path d="M131.2 105.8h.2v.2h-.2z" fill-rule="evenodd"/>
<path d="M131.2 100.3h.2v.2h-.2z" fill-rule="evenodd"/>
<path d="M123.1 132.8h.2v.2h-.2z" fill-rule="evenodd"/>
<path d="M163.7 136.8h.2v.2h-.2z" fill-rule="evenodd"/>
<path d="M179.9 139.6h.2v.2h-.2z" fill-rule="evenodd"/>
<path d="M179.9 139.6h.2v.2h-.2z" fill-rule="evenodd"/>
<path d="M121.8 154.5h.2v.2h-.2z" fill-rule="evenodd"/>
<path d="M178.6 143.6h.2v.2h-.2z" fill-rule="evenodd"/>
<path d="M89.3 172h.2v.2h-.2z" fill-rule="evenodd"/>
<path d="M167.7 174.7h.2v.2h-.2z" fill-rule="evenodd"/>
<path d="M167.7 168h.2v.2h-.2z" fill-rule="evenodd"/>
<path d="M186.7 176.1h.2v.2h-.2z" fill-rule="evenodd"/>
<path d="M196.8 174.7h.2v.2h-.2z" fill-rule="evenodd"/>
<path d="M19 197.7h.2v.2h-.2z" fill-rule="evenodd"/>
<path d="M20.3 192.3h.2v.2h-.2z" fill-rule="evenodd"/>
<path d="M20.3 196.4h.2v.2h-.2z" fill-rule="evenodd"/>
<path d="M121.8 191h.2v.2h-.2z" fill-rule="evenodd"/>
<path d="M121.8 184.2h.2v.2h-.2z" fill-rule="evenodd"/>
<path d="M158.3 182.8h.2v.2h-.2z" fill-rule="evenodd"/>
<path d="M158.3 189.6h.2v.2h-.2z" fill-rule="evenodd"/>
<path d="M17.6 201.8h.2v.2h-.2z" fill-rule="evenodd"/>
<path d="M89.3 212.6h.2v.2h-.2z" fill-rule="evenodd"/>
<circle cx="13.7" cy="107.2" r=".15"/>
<circle cx="65" cy="115.3" r=".15"/>
<circle cx="111" cy="141" r=".15"/>
<circle cx="123.2" cy="154.6" r=".15"/>
<circle cx="34" cy="192.4" r=".15"/>
<circle cx="36.6" cy="192.4" r=".15"/>
<circle cx="158.4" cy="180.2" r=".15"/>
<circle cx="169.2" cy="180.2" r=".15"/>
<circle cx="17.7" cy="203.2" r=".15"/>
<circle cx="17.7" cy="204.6" r=".15"/>
<circle cx="36.6" cy="204.6" r=".15"/>
</g>
<g font-size="3.8">
<text x="96.3" y="122.2">KEY</text>
<text x="140.9" y="122.2">FM电路</text>
</g>
<text font-size="3.5" x="101.6" y="160.2">TF</text>
<g font-size="2.6">
<text x="17" y="75.9">1</text>
<text x="51.8" y="75.9">2</text>
<text x="86.8" y="75.9">3</text>
<text x="121.8" y="75.9">4</text>
<text x="156.6" y="75.9">5</text>
<text x="189" y="75.9">6</text>
<text x=".8" y="95.9">A</text>
<text x="207.8" y="93.5">A</text>
<text x=".8" y="130.8">B</text>
<text x="207.8" y="130.9">B</text>
<text x="3.5" y="160.6">CW6611D SSOP28 单声道</text>
<text x="141.1" y="161">SPI FLASH</text>
<text x=".8" y="168.3">C</text>
<text x="207.8" y="168.5">C</text>
<text x="207.8" y="203.3">D</text>
<text x=".8" y="205.8">D</text>
<text x="4.5" y="218">电源电路</text>
<text x="140.9" y="219.1">功放电路</text>
<text x="19.6" y="223.3">1</text>
<text x="51.8" y="223.3">2</text>
<text x="86.7" y="223.3">3</text>
<text x="121.8" y="223.3">4</text>
<text x="156.6" y="223.3">5</text>
<text x="191.5" y="223.3">6</text>
</g>
<text font-size="2.5" x="70.7" y="218.9">USB</text>
<text font-size="2.4" x="71.4" y="189.6">耳机</text>
<text font-size="1.9" x="38.1" y="181.5">充电指示灯电路</text>
<text font-size="1.7" x="115.1" y="218.7">MIC电路</text>
<g font-size="1.6">
<text x="145" y="166.6">根据高低MUTE选择上下拉电阻</text>
<text x="158.2" y="206.2">这个0R要靠电池或功放地摆放</text>
</g>
<g font-size="1.5">
<text x="17.7" y="94">注意：CW6631D 供电电压BVIN(PIN22)、VDDLDO(PIN24)不能超过4.6V。</text>
<text x="17.9" y="97.2">CW6611D PinToPin兼容 CW6631A</text>
<text x="155.8" y="114">RTC6218/QN8065兼容注意事项：</text>
<text x="101.7" y="130.1">SD/FMVDD走线不能太长</text>
</g>
<g font-size="1.4">
<text x="41.1" y="84.8">RVDD</text>
<text x="60.7" y="84.6">VDDLDO</text>
<text x="77.9" y="84.8">BVIN</text>
<text x="85.2" y="114.4">微带天线</text>
<text x="165.3" y="187">调音电路针对客户的要求加上，做案子时请确认。</text>
</g>
<g font-size="1.3">
<text x="112.1" y="79.5">VDDIO</text>
<text x="24.7" y="84.8">VDDIO</text>
<text x="125.1" y="88.1">S1</text>
<text x="149.7" y="89.2">ANT</text>
<text x="102.2" y="90.2">ADKEY</text>
<text x="123.3" y="91.3">PREV/V-</text>
<text x="125.1" y="93.4">S2</text>
<text x="147.7" y="95.5">SD_CMD/IIC_CLK</text>
<text x="169.1" y="90.2">RF</text>
<text x="169.1" y="92.9">GND</text>
<text x="169.1" y="95.6">SCL</text>
<text x="174.4" y="95.6">VCC</text>
<text x="174.4" y="92.9">ALO</text>
<text x="174.4" y="90.2">ARO</text>
<text x="184.7" y="94.8">SD/FMVDD</text>
<text x="191.1" y="90.2">FM_OUT</text>
<text x="201.5" y="90.7">VDDIO</text>
<text x="29.4" y="102">U2</text>
<text x="124.8" y="97.3">P/P</text>
<text x="125.2" y="99">S3</text>
<text x="147.7" y="98.3">SD_DAT/IIC_DAT</text>
<text x="168" y="101.3">RTC6218/QN8065</text>
<text x="169.1" y="98.3">SDA</text>
<text x="173.7" y="98.3">XCLK</text>
<text x="191.2" y="98.3">SD_CLK</text>
<text x="16.4" y="106.4">MIC_IN</text>
<text x="18.3" y="105.1">AUX</text>
<text x="23.6" y="107.1">VCM 3</text>
<text x="25.9" y="104.5">1</text>
<text x="25.9" y="105.9">2</text>
<text x="29.6" y="105.1">P21/AUXR2</text>
<text x="29.6" y="106.4">MICN</text>
<text x="29.6" y="107.8">MICP/VCM</text>
<text x="39.1" y="105.1">AUXL2/P20</text>
<text x="41.8" y="107.8">USBDM</text>
<text x="41.8" y="106.4">USBDP</text>
<text x="48.2" y="107.2">26</text>
<text x="48.2" y="105.9">27</text>
<text x="48.2" y="104.5">28</text>
<text x="54.5" y="107.7">USBDM</text>
<text x="54.5" y="106.3">USBDP</text>
<text x="54.5" y="104.8">BT_LED</text>
<text x="123.3" y="102.1">NEXT/V+</text>
<text x="125.2" y="104.4">S4</text>
<text x="16.4" y="113.2">FM_OUT</text>
<text x="17.7" y="111.8">DACR</text>
<text x="22.3" y="109.9">VDDHP 5</text>
<text x="25.9" y="108.6">4</text>
<text x="25.9" y="111.3">6</text>
<text x="25.9" y="112.6">7</text>
<text x="25.9" y="114">8</text>
<text x="29.6" y="109.1">DACVSS</text>
<text x="29.6" y="110.5">VDDHP</text>
<text x="29.6" y="111.8">DACR</text>
<text x="29.6" y="113.2">P01/AUXR0/VCMBUF</text>
<text x="35.9" y="111.8">VOUT/RVDD/DVDD</text>
<text x="41.1" y="110.5">VDDLDO</text>
<text x="41.8" y="109.1">VDDIO</text>
<text x="42.4" y="113.2">BVIN</text>
<text x="48.2" y="114">21</text>
<text x="48.2" y="112.6">22</text>
<text x="48.2" y="111.3">23 RVDD</text>
<text x="48.2" y="109.9">24 VDDLDO</text>
<text x="48.2" y="108.6">25 VDDIO</text>
<text x="124.2" y="108.2">MODE</text>
<text x="125" y="111.8">PH_DET</text>
<text x="11.1" y="117.1">SD_CMD/IIC_CLK</text>
<text x="11.1" y="118.6">SD_DAT/IIC_DAT</text>
<text x="16.4" y="119.8">SD_CLK</text>
<text x="17" y="115.9">ADKEY</text>
<text x="17.7" y="114.5">MUTE</text>
<text x="25.2" y="116.7">10</text>
<text x="25.2" y="118">11</text>
<text x="25.2" y="119.4">12</text>
<text x="25.9" y="115.3">9</text>
<text x="29.6" y="114.5">P00/AUXL0</text>
<text x="29.6" y="115.9">P13/ADKEY</text>
<text x="29.6" y="117.2">P31/SDCMD</text>
<text x="29.6" y="118.6">P32/SDDAT0</text>
<text x="29.6" y="119.9">P30/SDCLK</text>
<text x="36.5" y="117.2">VCC_XO/IF/VCO</text>
<text x="41.8" y="118.6">E-GND</text>
<text x="42.4" y="119.9">RXTX</text>
<text x="42.4" y="115.9">XO_P</text>
<text x="42.4" y="114.5">XO_N</text>
<text x="48.2" y="119.4">17</text>
<text x="48.2" y="118">18</text>
<text x="48.2" y="116.7">19</text>
<text x="48.2" y="115.3">20</text>
<text x="50.7" y="114">XO_N</text>
<text x="50.7" y="115.4">XO_P</text>
<text x="50.7" y="119.3">MD_RF</text>
<text x="50.7" y="116.6">RVDD</text>
<text x="83.1" y="116.3">2</text>
<text x="83.2" y="119.1">1</text>
<text x="15.7" y="121.2">SPI_DAT</text>
<text x="15.7" y="122.7">SPI_CLK</text>
<text x="25.2" y="120.8">13</text>
<text x="25.2" y="122.1">14</text>
<text x="29.6" y="121.3">P04/SPI1DO</text>
<text x="29.6" y="122.7">P05/SPI1CLK</text>
<text x="37.8" y="121.3">VDDQ/VCC_RF</text>
<text x="38.5" y="122.7">SPI1CS/P36</text>
<text x="48.2" y="122.1">15</text>
<text x="48.2" y="120.8">16</text>
<text x="50.7" y="120.6">RVDD</text>
<text x="54.4" y="122.5">SPI_CS</text>
<text x="109.8" y="135">SD/FMVDD</text>
<text x="118" y="135.4">J2</text>
<text x="121.6" y="136.2" transform="rotate(-90 121.6 136.2)">12</text>
<text x="122.9" y="136.2" transform="rotate(-90 122.9 136.2)">13</text>
<text x="96.3" y="141.6">SD_CMD/IIC_CLK</text>
<text x="116.3" y="138">1</text>
<text x="116.3" y="139.4">2</text>
<text x="116.3" y="140.8">3</text>
<text x="116.3" y="142.1">4</text>
<text x="116.3" y="143.5">5</text>
<text x="118.2" y="138.9">DAT2</text>
<text x="118.2" y="140.2">DAT3</text>
<text x="118.2" y="141.6">CMD</text>
<text x="118.2" y="142.9">VDD</text>
<text x="122.4" y="141.3" transform="rotate(-90 122.4 141.3)">SHIELD</text>
<text x="123.8" y="141.3" transform="rotate(-90 123.8 141.3)">SHIELD</text>
<text x="154.3" y="140.1">SPI_CS</text>
<text x="168.9" y="140.2">CS</text>
<text x="168.9" y="141.6">SO</text>
<text x="168.9" y="142.9">WP</text>
<text x="172.3" y="141.6">HOLD</text>
<text x="172.9" y="140.2">VCC</text>
<text x="172.9" y="142.9">SCK</text>
<text x="184.5" y="142.8">SPI_CLK</text>
<text x="96.3" y="147">SD_DAT/IIC_DAT</text>
<text x="101.6" y="144.3">SD_CLK</text>
<text x="116.3" y="144.8">6</text>
<text x="116.3" y="146.2">7</text>
<text x="116.3" y="147.5">8</text>
<text x="116.3" y="148.9">9</text>
<text x="118.2" y="144.3">CLK</text>
<text x="118.2" y="145.6">VSS</text>
<text x="118.2" y="147">DAT0</text>
<text x="118.2" y="148.3">DAT1</text>
<text x="118.2" y="149.7">CD</text>
<text x="168.9" y="144.3">GND</text>
<text x="173.6" y="144.3">SI</text>
<text x="184.5" y="144.3">SPI_DAT</text>
<text x="112.5" y="150.5">SD_DET</text>
<text x="115.8" y="152.5">TFCard</text>
<text x="121.6" y="152.6" transform="rotate(-90 121.6 152.6)">10</text>
<text x="122.4" y="150.1" transform="rotate(-90 122.4 150.1)">SHIELD</text>
<text x="122.9" y="152.6" transform="rotate(-90 122.9 152.6)">11</text>
<text x="123.8" y="150.1" transform="rotate(-90 123.8 150.1)">SHIELD</text>
<text x="175.5" y="165">VDDLDO</text>
<text x="25.7" y="170">BT_LED</text>
<text x="76.2" y="169.3">J6</text>
<text x="84.7" y="170.8">4</text>
<text x="84.7" y="172.1">2</text>
<text x="87.6" y="172.1">R</text>
<text x="100.5" y="171.2">PH_DET</text>
<text x="100.5" y="172.6">DACR</text>
<text x="156.7" y="168.6">MUTE</text>
<text x="170.2" y="172.1">1</text>
<text x="170.2" y="173.5">2</text>
<text x="174.3" y="172.7">SHDN OUT+</text>
<text x="183.8" y="173.5">7</text>
<text x="183.8" y="172.1">8</text>
<text x="192.3" y="172.6">OUT+</text>
<text x="194.9" y="170.2">VDDLDO</text>
<text x="84.7" y="174.8">3</text>
<text x="84.7" y="176.2">1</text>
<text x="170.2" y="174.8">3</text>
<text x="170.2" y="176.2">4</text>
<text x="174.3" y="174">VREP</text>
<text x="174.3" y="175.4">IN+</text>
<text x="174.3" y="176.8">IN-</text>
<text x="177.7" y="176.8">OUT-</text>
<text x="178.3" y="175.4">VCC</text>
<text x="178.3" y="174">GND</text>
<text x="183.8" y="176.2">5</text>
<text x="183.8" y="174.8">6</text>
<text x="192.5" y="176.7">OUT-</text>
<text x="57.7" y="183.6">VDDLDO</text>
<text x="140.6" y="180.8">DACR</text>
<text x="194.1" y="181.6">10UF</text>
<text x="27.5" y="191.5">R10</text>
<text x="46.1" y="191.1">SW1</text>
<text x="52.2" y="191.1">2</text>
<text x="165.1" y="189.4">R17电阻可用走线连接，省掉0R电阻。</text>
<text x="10.6" y="193">VBUS</text>
<text x="11.9" y="194.3">D-</text>
<text x="11.9" y="195.7">D+</text>
<text x="11.9" y="197">ID</text>
<text x="14.5" y="192.2">1</text>
<text x="14.5" y="193.5">2</text>
<text x="14.5" y="194.9">3</text>
<text x="14.5" y="196.2">4</text>
<text x="14.5" y="197.6">5</text>
<text x="30.2" y="197">AUX</text>
<text x="44.8" y="192.4">1</text>
<text x="44.9" y="194.7">SW SPDT</text>
<text x="52.2" y="193.8">3</text>
<text x="121.3" y="192.3" transform="rotate(-90 121.3 192.3)">1</text>
<text x="121.5" y="195.7" transform="rotate(-90 121.5 195.7)">2</text>
<text x="123.9" y="192.7">M1</text>
<text x="123.9" y="194.6">MIC</text>
<text x="8.7" y="201.1">SHIELD1</text>
<text x="8.7" y="202.4">SHIELD2</text>
<text x="8.7" y="203.8">SHIELD3</text>
<text x="11.3" y="198.4">GND</text>
<text x="14.5" y="200.3">6</text>
<text x="14.5" y="201.6">7</text>
<text x="14.5" y="203">8</text>
<text x="42.3" y="201.4">硬开关</text>
<text x="94.6" y="203.8">+5V</text>
<text x="180.9" y="198.5">OUT+</text>
<text x="191.6" y="198.6">1</text>
<text x="191.6" y="200">2</text>
<text x="6.9" y="207.7">USB_A</text>
<text x="8.7" y="205.1">SHIELD4</text>
<text x="14.5" y="204.3">9</text>
<text x="19.5" y="204.3">ANT</text>
<text x="80.4" y="205.1">USBDM</text>
<text x="80.4" y="206.5">USBDP</text>
<text x="94.6" y="205.1">DM</text>
<text x="94.6" y="206.5">DP</text>
<text x="94.6" y="207.9">GND</text>
</g>
<g font-size="1.2">
<text x="170.5" y="132.9">SPI FLASH的地要远离蓝牙的地</text>
<text x="170.5" y="134.3">SPI FLASH的数据线不能跟音频线并行走与交叉。</text>
<text x="153" y="152.5">SPI FLASH大小选择：</text>
<text x="153" y="155.1">2.当512KB＜（.bin文件大小+128KB）≤1MB时，选择1MB SPI FLASH；</text>
<text x="153" y="153.9">1.当（.bin文件大小+128KB）≤512KB时，选择512KB SPI FLASH；</text>
<text x="153" y="156.4">3.当1MB＜（.bin文件大小+128KB）≤2MB时，选择2MB SPI FLASH。</text>
</g>
<g font-size="1.1">
<text x="19.1" y="88.7">VDDIO与RVDD串接C41用于消除耳机上电啪声与闪屏问题。</text>
<text x="61.3" y="88.5">BVIN的供电串个2.2R电阻</text>
<text x="169.1" y="87">U1</text>
<text x="69.1" y="99.1">晶振及匹配电容要尽量靠近芯片放置</text>
<text x="69.1" y="100.6">布线要短，否则容易产生频偏</text>
<text x="69.1" y="103.4">让蓝牙2.4G频率频偏在正负75KHz内。</text>
<text x="69.1" y="102.1">晶振匹配电容C19/C20根据晶振参数微调</text>
<text x="49.8" y="112.5">BVIN</text>
<text x="155.7" y="116.2">1.RTC6218 与 QN8065 引脚兼容；</text>
<text x="155.7" y="118">2.天线参数不相同，RTC6218建议使用220nH，QN8065建议使用470nH；</text>
<text x="155.8" y="119.8">3.RTC6218、QN8065 均不支持独立晶振。</text>
<text x="28.7" y="125.6">CW6611D SSOP28</text>
<text x="69.2" y="122.1">天线的参数值根据实际匹配测试OK而定</text>
<text x="4.6" y="127.6">无TF卡方案请预留测试点，避免悬空。</text>
<text x="53" y="131.3">天线要尽量粗，尽量走直，其次走弧线，器件摆放成π型，尽量靠近天线</text>
<text x="96.3" y="131.8">当没有FM功能下，FM的RC供电路要移下来给TF供电</text>
<text x="53" y="132.7">天线器件在不同的layout，需要网络分析仪调试</text>
<text x="53" y="134">天线应远离带金属外壳的元器件</text>
<text x="53" y="135.4">天线下面铺地，打一排过孔，铺地尽量大</text>
<text x="162.4" y="132.8">VDDIO</text>
<text x="43.2" y="168.8">D3</text>
<text x="48" y="168.6">BT_LED</text>
<text x="31.8" y="174.7">Q18550</text>
<text x="42.8" y="174.2">D2</text>
<text x="49" y="174.4">DC_LED</text>
<text x="74.5" y="178.5">HP JACK</text>
<text x="119.9" y="178.2">VDDHP</text>
<text x="194.7" y="178.8">C29</text>
<text x="31.5" y="183.4">R48</text>
<text x="6.9" y="190.1">USB1</text>
<text x="30.3" y="191.4">2.2R</text>
<text x="35.2" y="186.4">VBAT</text>
<text x="132.9" y="191.5">MIC_IN</text>
<text x="31.5" y="194.2">R1206</text>
<text x="54.2" y="193.1">R28</text>
<text x="84.4" y="197.2">VDDLDO</text>
<text x="180.8" y="199.9">OUT-</text>
</g>
<g font-size="1">
<text x="167.9" y="138">U4</text>
<text x="167.9" y="146.4">4Mbits(512KByte)</text>
<text x="31.4" y="184.7">4.7K</text>
<text x="124.9" y="182.7">C2 NC</text>
<text x="122.6" y="188.4">5.1K</text>
<text x="122.6" y="187.3">R2</text>
<text x="123.7" y="190.5">C10</text>
<text x="126.7" y="190.5">224</text>
<text x="57.1" y="193.1">NC</text>
<text x="123.3" y="212.4">电容滤波后再到咪的供电。</text>
<text x="123.5" y="213.8">注意：MIC偏置电压1.3V为宜。</text>
<text x="123.5" y="211.1">VDDAC的走线，先经过主控VDDAC</text>
</g>
<g font-size=".9">
<text x="148.1" y="83.8">ANT</text>
<text x="161.9" y="89.2">102</text>
<text x="182.6" y="89.1">C4</text>
<text x="184.7" y="89.1">105</text>
<text x="194.5" y="93.5">105</text>
<text x="16.9" y="109.7">105</text>
<text x="17.2" y="108.1">105</text>
<text x="57.6" y="112.5">105</text>
<text x="184.6" y="139.7">105</text>
<text x="38.1" y="168.9">R12</text>
<text x="38.1" y="177.5">R15</text>
<text x="148" y="178.6">C7</text>
<text x="158.8" y="178.6">C32</text>
<text x="165.8" y="174.6">105</text>
<text x="152.8" y="181.6">R18</text>
<text x="22.7" y="190.7">D1 SS14</text>
<text x="155.4" y="186.1">C34</text>
<text x="161.8" y="186">R34</text>
<text x="24.1" y="196.2">105</text>
<text x="122.1" y="193.1">+</text>
<text x="170" y="197.6">R17</text>
<text x="30.8" y="200.3">3.4V~4.2V</text>
<text x="33" y="199.2">BAT1</text>
<text x="190.8" y="202.4">CON2</text>
<text x="99" y="210.3">USB</text>
</g>
<g font-size=".8">
<text x="31.9" y="85.2">C41</text>
<text x="34.5" y="85.3">NC/105</text>
<text x="69.3" y="85.4">R16</text>
<text x="71.5" y="85.4">2.2R</text>
<text x="114.1" y="87.1">10K</text>
<text x="114.4" y="86.1">R14</text>
<text x="146.1" y="84.9">E2</text>
<text x="153.1" y="88.5">LB2 220nH</text>
<text x="159.5" y="89.2">C3</text>
<text x="115.8" y="90.9">R3</text>
<text x="118.1" y="90.9">0R</text>
<text x="194.5" y="92.2">C8</text>
<text x="197.2" y="93.7">4R7 LB1</text>
<text x="115.8" y="96.3">R4</text>
<text x="115.8" y="101.7">R6</text>
<text x="117.5" y="101.7">5.1K</text>
<text x="118.2" y="96.3">2K</text>
<text x="115.8" y="107.1">R7</text>
<text x="117.7" y="107.1">10K</text>
<text x="14.4" y="108.1">C33</text>
<text x="14.5" y="109.5">C6</text>
<text x="54.9" y="109.5">C17</text>
<text x="54.9" y="110.9">C16</text>
<text x="54.9" y="108.3">C26</text>
<text x="54.9" y="112.3">C15</text>
<text x="57.5" y="109.5">105</text>
<text x="57.5" y="108.3">105</text>
<text x="57.6" y="110.9">225</text>
<text x="65.3" y="112.8" transform="rotate(-90 65.3 112.8)">26M</text>
<text x="65.7" y="108.3">C19</text>
<text x="66.9" y="110.7">Y2</text>
<text x="68.4" y="108.3">9P</text>
<text x="115.8" y="112.5">R1 100K</text>
<text x="54.5" y="116.4">C22</text>
<text x="57.8" y="116.4">106</text>
<text x="65.6" y="115.2">C20</text>
<text x="68.3" y="115.2">9P</text>
<text x="54.8" y="120.6">C24</text>
<text x="57.6" y="120.6">105</text>
<text x="182.1" y="139.4">C9</text>
<text x="111.5" y="145.5">R8</text>
<text x="111.5" y="147.4">2K</text>
<text x="169.1" y="149.2">R23</text>
<text x="171.4" y="149.2">240R</text>
<text x="170.7" y="167.2">R13</text>
<text x="172.8" y="167.2">47K</text>
<text x="40.2" y="168.8">330R</text>
<text x="90.1" y="171.9">C1</text>
<text x="93" y="171.9">106</text>
<text x="173.4" y="170.2">U5</text>
<text x="40.2" y="177.4">330R</text>
<text x="150" y="178.6">105</text>
<text x="160.8" y="178.6">104</text>
<text x="163.1" y="174.6">C14</text>
<text x="173.4" y="178.8">8002</text>
<text x="154.6" y="181.6">3.3K</text>
<text x="163.8" y="181.7">R11 2.7K</text>
<text x="176.4" y="181.9">R5</text>
<text x="178.2" y="181.9">27K</text>
<text x="155.7" y="187">NC</text>
<text x="161.8" y="187">NC</text>
<text x="21.1" y="196.2">C21</text>
<text x="171.8" y="197.6">0R</text>
<text x="190.8" y="195.8">J3</text>
<text x="99.6" y="201.2">J1</text>
<text x="23.5" y="205.8">LB3 600R@100MHz</text>
</g>
<g font-size=".7">
<text x="75" y="115.8">C12</text>
<text x="75.1" y="117.9">NC</text>
<text x="75.8" y="119.1">C5</text>
<text x="77.8" y="119.1">0R</text>
<text x="80.2" y="115.8">C13</text>
<text x="80.8" y="117.8">NC</text>
</g>
</svg>
